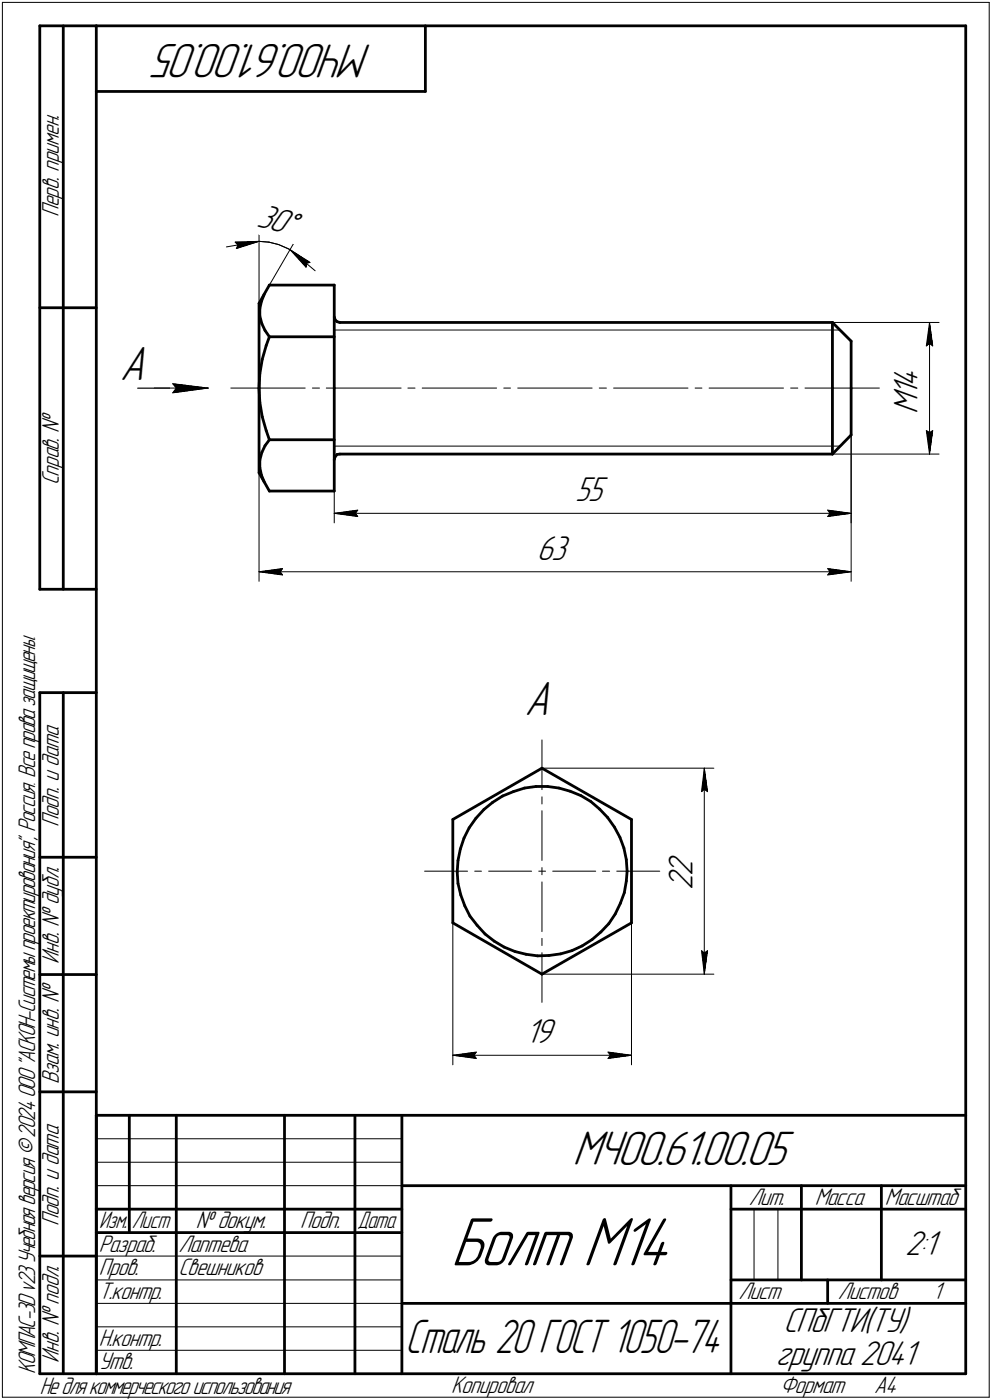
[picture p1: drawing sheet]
<svg xmlns="http://www.w3.org/2000/svg" width="211mm" height="298mm" viewBox="0 0 211 298" stroke-linecap="round" stroke-linejoin="round" font-family="sans-serif">
<g fill="none" stroke="#000" stroke-width=".21">
<path d="M.5 .5v297zM.5 .5h210zM210.5 .5v297zM48.2 52.6l6.9-1.2zM50 51.6l5.1-.2zM50 51.6l.6 .6zM50.3 52.9l4.8-1.5zM50.6 52.2l-.3 .7zM55.1 51.4l2.1 .2zM55.1 49.4v33.2zM57.2 51.6l2.1 .5zM59.3 52.1l1.9 .8z"/>
<path d="M61.2 52.9l.5 .3zM61.7 53.2l3.4 3.7zM61.7 53.2l4.3 2.7zM61.7 53.2l5.4 4.5zM62.7 51.4l-5.4 9.3zM65.2 56l-.1 .9zM65.2 56l.8-.1zM71.1 70.3h107.6zM177.1 68.7h22.7zM197.1 73.7l.7-.5zM197.8 68.7l.7 5zM197.8 73.2l.7 .5z"/>
<path d="M197.8 68.7l-.7 5zM197.8 68.7v28zM29.3 82.6h15zM36.7 83.7l7.6-1.1zM36.7 81.7l.8 .9zM36.7 81.7l7.6 .9zM37.5 82.6l-.8 1.1zM49.1 82.6h15.8zM55.1 82.6v41.2zM66.5 82.6h1.5zM69.4 82.6h15.9zM71.1 95h107.6z"/>
<path d="M86.8 82.6h1.5zM89.8 82.6h15.9zM107.2 82.6h1.4zM110.2 82.6h15.8zM127.5 82.6h1.5zM130.6 82.6h15.8zM147.9 82.6h1.5zM150.9 82.6h15.8zM168.2 82.6h1.6zM171.3 82.6h15.8zM177.1 96.7h22.7zM181.1 92.6v18.7z"/>
<path d="M181.1 82.6v41.2zM197.1 91.7l.7 5zM197.1 91.7l.7 .4zM197.8 92.1l.7-.4zM198.5 91.7l-.7 5zM71.1 104.6v6.7zM71.1 109.3l5-.7zM71.1 109.3l5 .7zM71.1 109.3h110zM75.6 109.3l.5 .7zM76.1 108.6l-.5 .7zM176.1 110l5-.7z"/>
<path d="M176.1 108.6l.5 .7zM176.1 108.6l5 .7zM176.6 109.3l-.5 .7zM55.1 121.8l5-.7zM55.1 121.8l5 .6zM55.1 121.8h126zM59.6 121.8l.5 .6zM60.1 121.1l-.5 .7zM176.1 122.4l5-.6zM176.1 121.1l.5 .7zM176.1 121.1l5 .7zM176.6 121.8l-.5 .6z"/>
<path d="M115.3 157.6v10.5zM115.3 172.6v10.6zM115.3 169.7v1.5zM115.3 163.6h36.6zM149.3 168.6l.6-.5zM149.9 163.6l.6 5zM149.9 168.1l.6 .5zM149.9 163.6l-.6 5zM149.9 163.6v43.8zM90.3 185.5h9.2zM96.4 185.5v41.2zM101 185.5h1.4z"/>
<path d="M104 185.5h9.1zM114.6 185.5h1.5zM115.3 199.8v1.5zM115.3 187.8v10.6zM115.3 184.7v1.6zM117.6 185.5h9.1zM128.2 185.5h1.5zM131.2 185.5h9.2zM134.4 185.5v41.2zM115.3 202.9v10.5zM115.3 207.4h36.6zM149.3 202.4l.6 5z"/>
<path d="M149.3 202.4l.6 .5zM149.9 202.9l.6-.5zM150.5 202.4l-.6 5zM96.4 224.7l4.9-.7zM96.4 224.7l4.9 .7zM96.4 224.7h38zM100.8 224.7l.5 .7zM101.3 224l-.5 .7zM129.4 225.4l5-.7zM129.4 224l.5 .7zM129.4 224l5 .7zM129.9 224.7l-.5 .7z"/>
<path d="M20.5 247.5h65zM20.5 252.5h65zM20.5 242.5h65zM160.4 257.5v15zM165.5 257.5v15zM20.5 267.5h65zM20.5 272.5h65zM20.5 277.5h65zM.5 297.5h210zM20.5 282.5h65zM20.5 287.5h65z"/>
</g>
<g fill="none" stroke="#000" stroke-width=".59">
<path d="M8.5 5.5v120zM8.5 5.5h12zM13.5 5.5v120zM20.5 5.5v287zM20.5 5.5h185zM20.5 19.5h70zM90.5 5.5v14zM205.5 5.5v287zM8.5 65.5h12zM55.1 64.6v18zM55.3 79.6l-.2 3zM55.3 65.7v1.6z"/>
<path d="M55.3 67.3l.4 1.6zM55.6 64.2l-.3 1.5zM55.7 68.9l.7 1.5zM55.8 76.5l-.5 3.1zM56.2 62.7l-.6 1.5zM56.4 70.4l.9 1.3zM56.6 73.6l-.8 2.9zM57.3 60.7l-2.2 3.9zM57.3 71.7l-.7 1.9zM57.3 60.7h13.8zM57.3 71.7h13.8zM71.1 60.7v21.9z"/>
<path d="M71.1 67.5l.2 .6zM71.3 68.1l.4 .4zM71.7 68.5l.6 .2zM72.3 68.7h104.8zM177.1 68.7l4 3.9zM177.1 68.7v13.9zM181.1 72.6v10zM55.1 82.6v18.1zM55.1 82.6l.2 3.1zM55.3 85.7l.5 3zM55.3 99.6l.3 1.6zM55.3 98v1.6z"/>
<path d="M55.7 96.4l-.4 1.6zM55.8 88.7l.8 3zM56.4 94.9l-.7 1.5zM56.6 91.7l.7 1.9zM57.3 93.6l-.9 1.3zM57.3 93.6h13.8zM71.1 82.6v22zM71.3 97.3l-.2 .6zM71.7 96.8l-.4 .5zM71.7 96.8l.6-.1zM72.3 96.7h104.8zM177.1 82.6v14.1z"/>
<path d="M181.1 92.6l-4 4.1zM181.1 82.6v10zM55.1 100.7l2.2 3.9zM55.6 101.2l.6 1.4zM57.3 104.6h13.8zM8.5 125.5h12zM8.5 147.5v145zM8.5 147.5h12zM13.5 147.5v145zM96.4 174.5l18.9-10.9zM96.4 174.5v22zM98.7 178.5l-.7 2.3z"/>
<path d="M99.8 176.3l-1.1 2.2zM101.3 174.2l-1.5 2.1zM103 172.4l1.8-1.5zM103 172.4l-1.7 1.8zM104.8 170.9l2.1-1.4zM106.9 169.5l2.3-.9zM109.2 168.6l2.4-.8zM111.6 167.8l2.4-.3zM114 167.5h2.5zM115.3 163.6l19.1 10.9zM116.5 167.5l2.5 .3zM119 167.8l2.3 .7z"/>
<path d="M121.3 168.5l2.3 .9zM123.6 169.4l2.1 1.3zM125.7 170.7l1.9 1.6zM127.6 172.3l1.7 1.8zM129.3 174.1l1.4 2zM130.7 176.1l1.2 2.2zM131.9 178.3l.9 2.3zM134.4 174.5v22zM8.5 182.5h12zM96.4 196.5l18.9 10.9zM97.3 185.7l.2 2.4zM97.5 183.2l-.2 2.5z"/>
<path d="M97.5 188.1l.5 2.5zM98 180.8l-.5 2.4zM98 190.6l.9 2.3zM98.9 192.9l1.1 2.2zM100 195.1l1.5 1.9zM101.5 197l1.7 1.9zM103.2 198.9l2 1.5zM129.5 196.7l-1.7 1.8zM130.9 194.6l-1.4 2.1zM132 192.4l-1.1 2.2zM132.8 180.6l.5 2.4zM132.8 190.1l-.8 2.3z"/>
<path d="M133.3 183l.1 2.5zM133.3 187.6l-.5 2.5zM133.4 185.5l-.1 2.1zM8.5 207.5h12zM105.2 200.4l2.1 1.3zM107.3 201.7l2.3 .9zM109.6 202.6l2.3 .6zM111.9 203.2l2.5 .3zM114.4 203.5h2.4zM115.3 207.4l19.1-10.9zM116.8 203.5l2.5-.4zM119.3 203.1l2.4-.7z"/>
<path d="M121.7 202.4l2.2-1zM123.9 201.4l2.1-1.3zM126 200.1l1.8-1.6zM8.5 232.5h12zM20.5 237.5h185zM20.5 237.5v55zM27.5 237.5v25zM37.5 237.5v55zM60.5 237.5v55zM75.5 237.5v55zM85.5 237.5v55zM20.5 257.5h65z"/>
<path d="M85.5 252.5h120zM155.5 252.5v40zM155.5 257.5h15zM170.5 252.5v20zM170.5 257.5h35zM187.5 252.5v20zM8.5 267.5h12zM20.5 262.5h65zM85.5 277.5h70zM155.5 277.5h50zM155.5 272.5h50zM176.1 272.5v5z"/>
<path d="M8.5 292.5h12zM20.5 292.5h185z"/>
</g>
<g fill="#fff" stroke="#fff" stroke-width=".21">
<path d="M25.5 74.3h7.2zM25.5 74.3h7.2zM25.5 74.4h7.2zM25.5 74.5h7.2zM25.5 74.6h7.2zM25.5 74.7h7.2zM25.5 74.8h7.2zM25.5 74.8h7.2zM25.5 74.9h7.2zM25.5 75h7.2zM25.5 75.1h7.2zM25.5 75.2h7.2zM25.5 75.3h7.2zM25.5 75.4h7.2zM25.5 75.4h7.2zM25.5 75.5h7.2zM25.5 75.6h7.2zM25.5 75.7h7.2zM25.5 75.8h7.2zM25.5 75.9h7.2zM25.5 75.9h7.2zM25.5 76h7.2zM25.5 76.1h7.2zM25.5 76.2h7.2zM25.5 76.3h7.2zM25.5 76.4h7.2zM25.5 76.5h7.2zM25.5 76.5h7.2zM25.5 76.6h7.2zM25.5 76.7h7.2zM25.5 76.8h7.2zM25.5 76.9h7.2zM25.5 77h7.2zM25.5 77h7.2zM25.5 77.1h7.2zM25.5 77.2h7.2zM25.5 77.3h7.2zM25.5 77.4h7.2zM25.5 77.5h7.2zM25.5 77.6h7.2zM25.5 77.6h7.2zM25.5 77.7h7.2zM25.5 77.8h7.2zM25.5 77.9h7.2zM25.5 78h7.2zM25.5 78.1h7.2zM25.5 78.1h7.2zM25.5 78.2h7.2zM25.5 78.3h7.2zM25.5 78.4h7.2zM25.5 78.5h7.2zM25.5 78.6h7.2zM25.5 78.7h7.2zM25.5 78.7h7.2zM25.5 78.8h7.2zM25.5 78.9h7.2zM25.5 79h7.2zM25.5 79.1h7.2zM25.5 79.2h7.2zM25.5 79.2h7.2zM25.5 79.3h7.2zM25.5 79.4h7.2zM25.5 79.5h7.2zM25.5 79.6h7.2zM25.5 79.7h7.2zM25.5 79.8h7.2zM25.5 79.8h7.2zM25.5 79.9h7.2zM25.5 80h7.2zM25.5 80.1h7.2zM25.5 80.2h7.2zM25.5 80.3h7.2zM25.5 80.3h7.2zM25.5 80.4h7.2zM25.5 80.5h7.2zM25.5 80.6h7.2zM25.5 80.7h7.2zM25.5 80.8h7.2zM25.5 80.9h7.2zM25.5 80.9h7.2zM25.5 81h7.2zM25.5 81.1h7.2zM25.5 81.2h7.2zM25.5 81.3h7.2zM25.5 81.4h7.2zM25.5 81.4h7.2zM25.5 81.5h7.2zM25.5 81.6h7.2zM25.5 81.7h7.2zM25.5 81.8h7.2zM25.5 81.9h7.2zM25.5 82h7.2zM25.5 82h7.2zM25.5 82.1h7.2zM25.5 82.2h7.2zM25.5 82.3h7.2zM25.5 82.4h7.2zM25.5 82.5h7.2zM25.5 82.5h7.2z"/>
<path d="M36.2 81.2h.7zM36.2 81.3h1.3zM36.2 81.4h2zM36.2 81.4h2.6zM36.2 81.5h3.2zM36.2 81.6h3.8zM36.2 81.7h4.4zM36.2 81.8h5.1zM36.2 81.9h5.7zM36.2 82h6.3zM36.2 82h6.6zM36.2 82.1h6.8zM36.2 82.2h7zM36.2 82.3h7.2zM36.2 82.4h7.5zM36.2 82.5h7.7zM36.2 82.5h7.9zM36.2 82.6h8.1zM36.2 82.7h7.9zM36.2 82.8h7.7zM36.2 82.9h7.5zM36.2 83h7.3zM36.2 83.1h7.1zM36.2 83.1h6.9zM36.2 83.2h6.7zM36.2 83.3h6.6zM36.2 83.4h6.3zM36.2 83.5h5.7zM36.2 83.6h5.1zM36.2 83.7h4.4zM36.2 83.7h3.8zM36.2 83.8h3.2zM36.2 83.9h2.6zM36.2 84h2zM36.2 84.1h1.3zM36.2 84.2h.7z"/>
<path d="M122.4 101.2h7.4zM122.4 101.3h7.4zM122.4 101.3h7.4zM122.4 101.4h7.4zM122.4 101.5h7.4zM122.4 101.6h7.4zM122.4 101.7h7.4zM122.4 101.8h7.4zM122.4 101.9h7.4zM122.4 101.9h7.4zM122.4 102h7.4zM122.4 102.1h7.4zM122.4 102.2h7.4zM122.4 102.3h7.4zM122.4 102.4h7.4zM122.4 102.4h7.4zM122.4 102.5h7.4zM122.4 102.6h7.4zM122.4 102.7h7.4zM122.4 102.8h7.4zM122.4 102.9h7.4zM122.4 103h7.4zM122.4 103h7.4zM122.4 103.1h7.4zM122.4 103.2h7.4zM122.4 103.3h7.4zM122.4 103.4h7.4zM122.4 103.5h7.4zM122.4 103.5h7.4zM122.4 103.6h7.4zM122.4 103.7h7.4zM122.4 103.8h7.4zM122.4 103.9h7.4zM122.4 104h7.4zM122.4 104.1h7.4zM122.4 104.1h7.4zM122.4 104.2h7.4zM122.4 104.3h7.4zM122.4 104.4h7.4zM122.4 104.5h7.4zM122.4 104.6h7.4zM122.4 104.6h7.4zM122.4 104.7h7.4zM122.4 104.8h7.4zM122.4 104.9h7.4zM122.4 105h7.4zM122.4 105.1h7.4zM122.4 105.2h7.4zM122.4 105.2h7.4zM122.4 105.3h7.4zM122.4 105.4h7.4zM122.4 105.5h7.4zM122.4 105.6h7.4zM122.4 105.7h7.4zM122.4 105.7h7.4zM122.4 105.8h7.4zM122.4 105.9h7.4zM122.4 106h7.4zM122.4 106.1h7.4zM122.4 106.2h7.4zM122.4 106.3h7.4zM122.4 106.3h7.4zM122.4 106.4h7.4zM122.4 106.5h7.4zM122.4 106.6h7.4zM122.4 106.7h7.4zM122.4 106.8h7.4zM122.4 106.8h7.4zM122.4 106.9h7.4zM122.4 107h7.4zM122.4 107.1h7.4zM122.4 107.2h7.4zM122.4 107.3h7.4zM122.4 107.4h7.4zM122.4 107.4h7.4zM122.4 107.5h7.4zM122.4 107.6h7.4zM122.4 107.7h7.4zM122.4 107.8h7.4zM122.4 107.9h7.4zM122.4 107.9h7.4zM122.4 108h7.4zM122.4 108.1h7.4zM122.4 108.2h7.4z"/>
<path d="M76 108.1h.6zM75.4 108.2h1.2zM74.8 108.3h1.8zM74.2 108.4h2.4zM73.6 108.5h3zM72.9 108.5h3.7zM72.7 108.6h3.9zM72.6 108.7h4zM72.3 108.8h4.3zM72.1 108.9h4.5zM72 109h4.6zM71.7 109.1h4.9zM71.5 109.1h5.1zM71.4 109.2h5.2zM71.1 109.3h5.5zM71.4 109.4h5.2zM71.5 109.5h5.1zM71.7 109.6h4.9zM72 109.6h4.6zM72.1 109.7h4.5zM72.3 109.8h4.3zM72.6 109.9h4zM72.7 110h3.9zM72.9 110.1h3.7zM73.7 110.2h2.9zM74.4 110.2h2.2zM75.2 110.3h1.4zM75.9 110.4h.7z"/>
<path d="M175.6 108.1h.7zM175.6 108.2h1.3zM175.6 108.3h1.9zM175.6 108.4h2.5zM175.6 108.5h3.1zM175.6 108.5h3.7zM175.6 108.6h4zM175.6 108.7h4.1zM175.6 108.8h4.3zM175.6 108.9h4.6zM175.6 109h4.7zM175.6 109.1h4.9zM175.6 109.1h5.2zM175.6 109.2h5.3zM175.6 109.3h5.5zM175.6 109.4h5.3zM175.6 109.5h5.2zM175.6 109.6h4.9zM175.6 109.6h4.7zM175.6 109.7h4.6zM175.6 109.8h4.3zM175.6 109.9h4.1zM175.6 110h4zM175.6 110.1h3.7zM175.6 110.2h3zM175.6 110.2h2.3zM175.6 110.3h1.5zM175.6 110.4h.8z"/>
<path d="M114.2 113.6h7.8zM114.2 113.7h7.8zM114.2 113.8h7.8zM114.2 113.9h7.8zM114.2 114h7.8zM114.2 114h7.8zM114.2 114.1h7.8zM114.2 114.2h7.8zM114.2 114.3h7.8zM114.2 114.4h7.8zM114.2 114.5h7.8zM114.2 114.6h7.8zM114.2 114.6h7.8zM114.2 114.7h7.8zM114.2 114.8h7.8zM114.2 114.9h7.8zM114.2 115h7.8zM114.2 115.1h7.8zM114.2 115.1h7.8zM114.2 115.2h7.8zM114.2 115.3h7.8zM114.2 115.4h7.8zM114.2 115.5h7.8zM114.2 115.6h7.8zM114.2 115.7h7.8zM114.2 115.7h7.8zM114.2 115.8h7.8zM114.2 115.9h7.8zM114.2 116h7.8zM114.2 116.1h7.8zM114.2 116.2h7.8zM114.2 116.2h7.8zM114.2 116.3h7.8zM114.2 116.4h7.8zM114.2 116.5h7.8zM114.2 116.6h7.8zM114.2 116.7h7.8zM114.2 116.8h7.8zM114.2 116.8h7.8zM114.2 116.9h7.8zM114.2 117h7.8zM114.2 117.1h7.8zM114.2 117.2h7.8zM114.2 117.3h7.8zM114.2 117.3h7.8zM114.2 117.4h7.8zM114.2 117.5h7.8zM114.2 117.6h7.8zM114.2 117.7h7.8zM114.2 117.8h7.8zM114.2 117.9h7.8zM114.2 117.9h7.8zM114.2 118h7.8zM114.2 118.1h7.8zM114.2 118.2h7.8zM114.2 118.3h7.8zM114.2 118.4h7.8zM114.2 118.4h7.8zM114.2 118.5h7.8zM114.2 118.6h7.8zM114.2 118.7h7.8zM114.2 118.8h7.8zM114.2 118.9h7.8zM114.2 119h7.8zM114.2 119h7.8zM114.2 119.1h7.8zM114.2 119.2h7.8zM114.2 119.3h7.8zM114.2 119.4h7.8zM114.2 119.5h7.8zM114.2 119.5h7.8zM114.2 119.6h7.8zM114.2 119.7h7.8zM114.2 119.8h7.8zM114.2 119.9h7.8zM114.2 120h7.8zM114.2 120.1h7.8zM114.2 120.1h7.8zM114.2 120.2h7.8zM114.2 120.3h7.8zM114.2 120.4h7.8zM114.2 120.5h7.8zM114.2 120.6h7.8zM114.2 120.6h7.8z"/>
<path d="M175.6 120.6h.8zM175.6 120.7h1.5zM175.6 120.8h2.3zM175.6 120.9h3zM175.6 121h3.7zM175.6 121.1h4zM175.6 121.2h4.1zM175.6 121.2h4.3zM175.6 121.3h4.6zM175.6 121.4h4.7zM175.6 121.5h4.9zM175.6 121.6h5.2zM175.6 121.7h5.3zM175.6 121.8h5.5zM175.6 121.8h5.3zM175.6 121.9h5.2zM175.6 122h4.9zM175.6 122.1h4.7zM175.6 122.2h4.6zM175.6 122.3h4.3zM175.6 122.3h4.1zM175.6 122.4h4zM175.6 122.5h3.7zM175.6 122.6h3.1zM175.6 122.7h2.5zM175.6 122.8h1.9zM175.6 122.9h1.3zM175.6 122.9h.7z"/>
<path d="M59.9 120.6h.7zM59.2 120.7h1.4zM58.4 120.8h2.2zM57.7 120.9h2.9zM56.9 121h3.7zM56.7 121.1h3.9zM56.6 121.2h4zM56.3 121.2h4.3zM56.1 121.3h4.5zM56 121.4h4.6zM55.7 121.5h4.9zM55.5 121.6h5.1zM55.4 121.7h5.2zM55.1 121.8h5.5zM55.4 121.8h5.2zM55.5 121.9h5.1zM55.7 122h4.9zM56 122.1h4.6zM56.1 122.2h4.5zM56.3 122.3h4.3zM56.6 122.3h4zM56.7 122.4h3.9zM56.9 122.5h3.7zM57.6 122.6h3zM58.2 122.7h2.4zM58.8 122.8h1.8zM59.4 122.9h1.2zM60 122.9h.6z"/>
<path d="M189.7 77.2h7.1zM189.7 77.3h7.1zM189.7 77.4h7.1zM189.7 77.5h7.1zM189.7 77.6h7.1zM189.7 77.6h7.1zM189.7 77.7h7.1zM189.7 77.8h7.1zM189.7 77.9h7.1zM189.7 78h7.1zM189.7 78.1h7.1zM189.7 78.1h7.1zM189.7 78.2h7.1zM189.7 78.3h7.1zM189.7 78.4h7.1zM189.7 78.5h7.1zM189.7 78.6h7.1zM189.7 78.7h7.1zM189.7 78.7h7.1zM189.7 78.8h7.1zM189.7 78.9h7.1zM189.7 79h7.1zM189.7 79.1h7.1zM189.7 79.2h7.1zM189.7 79.2h7.1zM189.7 79.3h7.1zM189.7 79.4h7.1zM189.7 79.5h7.1zM189.7 79.6h7.1zM189.7 79.7h7.1zM189.7 79.8h7.1zM189.7 79.8h7.1zM189.7 79.9h7.1zM189.7 80h7.1zM189.7 80.1h7.1zM189.7 80.2h7.1zM189.7 80.3h7.1zM189.7 80.3h7.1zM189.7 80.4h7.1zM189.7 80.5h7.1zM189.7 80.6h7.1zM189.7 80.7h7.1zM189.7 80.8h7.1zM189.7 80.9h7.1zM189.7 80.9h7.1zM189.7 81h7.1zM189.7 81.1h7.1zM189.7 81.2h7.1zM189.7 81.3h7.1zM189.7 81.4h7.1zM189.7 81.4h7.1zM189.7 81.5h7.1zM189.7 81.6h7.1zM189.7 81.7h7.1zM189.7 81.8h7.1zM189.7 81.9h7.1zM189.7 82h7.1zM189.7 82h7.1zM189.7 82.1h7.1zM189.7 82.2h7.1zM189.7 82.3h7.1zM189.7 82.4h7.1zM189.7 82.5h7.1zM189.7 82.5h7.1zM189.7 82.6h7.1zM189.7 82.7h7.1zM189.7 82.8h7.1zM189.7 82.9h7.1zM189.7 83h7.1zM189.7 83.1h7.1zM189.7 83.1h7.1zM189.7 83.2h7.1zM189.7 83.3h7.1zM189.7 83.4h7.1zM189.7 83.5h7.1zM189.7 83.6h7.1zM189.7 83.7h7.1zM189.7 83.7h7.1zM189.7 83.8h7.1zM189.7 83.9h7.1zM189.7 84h7.1zM189.7 84.1h7.1zM189.7 84.2h7.1zM189.7 84.2h7.1zM189.7 84.3h7.1zM189.7 84.4h7.1zM189.7 84.5h7.1zM189.7 84.6h7.1zM189.7 84.7h7.1zM189.7 84.8h7.1zM189.7 84.8h7.1zM189.7 84.9h7.1zM189.7 85h7.1zM189.7 85.1h7.1zM189.7 85.2h7.1zM189.7 85.3h7.1zM189.7 85.3h7.1zM189.7 85.4h7.1zM189.7 85.5h7.1zM189.7 85.6h7.1zM189.7 85.7h7.1zM189.7 85.8h7.1zM189.7 85.9h7.1zM189.7 85.9h7.1zM189.7 86h7.1zM189.7 86.1h7.1zM189.7 86.2h7.1zM189.7 86.3h7.1zM189.7 86.4h7.1zM189.7 86.4h7.1zM189.7 86.5h7.1zM189.7 86.6h7.1zM189.7 86.7h7.1zM189.7 86.8h7.1zM189.7 86.9h7.1zM189.7 87h7.1zM189.7 87h7.1zM189.7 87.1h7.1zM189.7 87.2h7.1zM189.7 87.3h7.1zM189.7 87.4h7.1zM189.7 87.5h7.1zM189.7 87.5h7.1zM189.7 87.6h7.1zM189.7 87.7h7.1zM189.7 87.8h7.1zM189.7 87.9h7.1zM189.7 88h7.1zM189.7 88.1h7.1z"/>
<path d="M197.7 68.9h.3zM197.7 69h.3zM197.6 69.1h.4zM197.6 69.2h.4zM197.5 69.3h.5zM197.5 69.3h.6zM197.5 69.4h.6zM197.4 69.5h.8zM197.4 69.6h.8zM197.4 69.7h.9zM197.4 69.8h.9zM197.3 69.8h1zM197.3 69.9h1.1zM197.3 70h1.1zM197.2 70.1h1.3zM197.2 70.2h1.3zM197.1 70.3h1.4zM197.1 70.4h1.4zM197 70.4h1.5zM197 70.5h1.6zM197 70.6h1.6zM197 70.7h1.6zM197 70.8h1.6zM197 70.9h1.6zM197 71h1.6zM197 71h1.6zM197 71.1h1.7zM196.9 71.2h1.8zM196.9 71.3h1.8zM196.9 71.4h1.8zM196.9 71.5h1.8zM196.9 71.5h1.8zM196.9 71.6h1.8zM196.9 71.7h1.9zM196.9 71.8h1.9zM196.9 71.9h1.9zM196.8 72h2zM196.8 72.1h2zM196.8 72.1h2zM196.8 72.2h2zM196.8 72.3h2zM196.8 72.4h2.1zM196.8 72.5h2.1zM196.8 72.6h2.1zM196.8 72.6h2.1zM196.8 72.7h2.1zM196.8 72.8h2.1zM196.8 72.9h2.1zM196.8 73h2.2zM196.8 73.1h2.2zM196.8 73.2h2.2zM196.8 73.2h2.2zM196.8 73.3h2.2zM196.8 73.4h2.2zM196.7 73.5h2.3zM196.7 73.6h2.4zM196.7 73.7h2.4zM196.7 73.7h2.4zM196.7 73.8h2.4zM196.7 73.9h2.4zM196.7 74h2.4zM196.7 74.1h2.4z"/>
<path d="M196.6 91.2h2.5zM196.7 91.3h2.4zM196.7 91.4h2.4zM196.7 91.4h2.4zM196.7 91.5h2.4zM196.7 91.6h2.4zM196.7 91.7h2.4zM196.7 91.8h2.4zM196.7 91.9h2.3zM196.8 91.9h2.2zM196.8 92h2.2zM196.8 92.1h2.2zM196.8 92.2h2.2zM196.8 92.3h2.2zM196.8 92.4h2.2zM196.8 92.5h2.1zM196.8 92.5h2.1zM196.8 92.6h2.1zM196.8 92.7h2.1zM196.8 92.8h2.1zM196.8 92.9h2.1zM196.8 93h2.1zM196.8 93h2zM196.8 93.1h2zM196.8 93.2h2zM196.8 93.3h2zM196.8 93.4h2zM196.9 93.5h1.9zM196.9 93.6h1.9zM196.9 93.6h1.9zM196.9 93.7h1.8zM196.9 93.8h1.8zM196.9 93.9h1.8zM196.9 94h1.8zM196.9 94.1h1.8zM196.9 94.1h1.8zM197 94.2h1.7zM197 94.3h1.6zM197 94.4h1.6zM197 94.5h1.6zM197 94.6h1.6zM197 94.7h1.6zM197 94.7h1.6zM197 94.8h1.6zM197 94.9h1.5zM197.1 95h1.4zM197.1 95.1h1.4zM197.2 95.2h1.3zM197.2 95.2h1.3zM197.3 95.3h1.1zM197.3 95.4h1.1zM197.3 95.5h1zM197.4 95.6h.9zM197.4 95.7h.9zM197.4 95.8h.8zM197.4 95.8h.8zM197.5 95.9h.6zM197.5 96h.6zM197.5 96.1h.5zM197.6 96.2h.4zM197.6 96.3h.4zM197.7 96.4h.3zM197.7 96.4h.3z"/>
<path d="M55.9 42.6h.3zM55.9 42.7h.7zM55.9 42.8h1zM55.8 42.8h1.4zM55.8 42.9h1.7zM55.8 43h2zM55.8 43.1h2.4zM55.7 43.2h2.8zM55.7 43.3h3.1zM55.7 43.3h3.4zM55.7 43.4h3.7zM55.6 43.5h4.2zM55.6 43.6h4.4zM55.6 43.7h4.8zM55.6 43.8h5.1zM55.5 43.9h5.5zM55.5 43.9h5.9zM55.5 44h6.1zM55.5 44.1h6.5zM55.5 44.2h6.8zM55.5 44.3h7.2zM55.5 44.4h7.4zM55.4 44.4h7.8zM55.4 44.5h8.2zM55.4 44.6h8.5zM55.4 44.7h8.8zM55.3 44.8h9.2zM55.3 44.9h9.6zM55.3 45h9.9zM55.3 45h10.1zM55.2 45.1h10.2zM55.2 45.2h10.2zM55.2 45.3h10.2zM55.2 45.4h10.2zM55.1 45.5h10.3zM55.1 45.6h10.3zM55.1 45.6h10.3zM55.1 45.7h10.2zM55 45.8h10.3zM55 45.9h10.3zM55 46h10.3zM54.9 46.1h10.3zM54.9 46.1h10.3zM54.9 46.2h10.3zM54.9 46.3h10.3zM54.9 46.4h10.2zM54.9 46.5h10.2zM54.9 46.6h10.2zM54.9 46.7h10.2zM54.8 46.7h10.2zM54.8 46.8h10.2zM54.8 46.9h10.2zM54.8 47h10.1zM54.7 47.1h10.2zM54.7 47.2h10.2zM54.7 47.2h10.2zM54.7 47.3h10.2zM54.6 47.4h10.3zM54.6 47.5h10.3zM54.6 47.6h10.3zM54.6 47.7h10.2zM54.5 47.8h10.3zM54.5 47.8h10.3zM54.5 47.9h10.3zM54.4 48h10.3zM54.4 48.1h10.3zM54.4 48.2h10.3zM54.4 48.3h10.3zM54.4 48.3h10.2zM54.4 48.4h10.2zM54.4 48.5h10.2zM54.4 48.6h10.1zM54.3 48.7h10.2zM54.3 48.8h10.2zM54.3 48.9h10.2zM54.3 48.9h10.1zM54.2 49h10.2zM54.2 49.1h10.2zM54.2 49.2h10.2zM54.2 49.3h10.1zM54.1 49.4h10.2zM54.1 49.4h10.2zM54.1 49.5h10.2zM54 49.6h10.3zM54.4 49.7h9.9zM54.7 49.8h9.6zM55 49.9h9.3zM55.4 50h8.8zM55.6 50h8.6zM56 50.1h8.2zM56.3 50.2h7.9zM56.6 50.3h7.5zM56.9 50.4h7.2zM57.2 50.5h6.9zM57.6 50.5h6.4zM57.9 50.6h6.1zM58.2 50.7h5.8zM58.5 50.8h5.5zM58.8 50.9h5.1zM59.2 51h4.7zM59.5 51.1h4.4zM59.8 51.1h4.1zM60.1 51.2h3.7zM60.5 51.3h3.3zM60.8 51.4h3zM61 51.5h2.8zM61.4 51.6h2.4zM61.7 51.6h2.1zM62.1 51.7h1.7zM62.3 51.8h1.5zM62.7 51.9h1zM63 52h.7zM63.3 52.1h.4z"/>
<path d="M51.3 51.1h2.3zM49.4 51.1h4.6zM49.5 51.2h4.9zM49.5 51.3h5.3zM49.5 51.4h5.6zM49.5 51.5h5.5zM49.6 51.6h5.3zM49.6 51.6h5.1zM49.6 51.7h5zM49.6 51.8h4.8zM49.6 51.9h4.7zM49.7 52h4.5zM49.7 52.1h4.3zM49.7 52.2h4.1zM49.7 52.2h4.1zM49.7 52.3h3.9zM49.8 52.4h3.6zM49.8 52.5h3.4zM49.8 52.6h3.1zM49.8 52.7h2.9zM49.8 52.7h2.6zM49.8 52.8h2.3zM49.8 52.9h2zM49.9 53h1.7zM49.9 53.1h1.4zM49.9 53.2h1.1zM49.9 53.3h.8zM49.9 53.3h.6zM49.9 53.4h.3z"/>
<path d="M61.8 53.3h.3zM61.8 53.3h.5zM61.9 53.4h.7zM61.9 53.5h.9zM62 53.6h1.1zM62 53.7h1.3zM62.1 53.8h1.5zM62.1 53.8h1.7zM62.1 53.9h1.8zM62.1 54h1.9zM62.2 54.1h2zM62.2 54.2h2.1zM62.3 54.3h2.1zM62.3 54.4h2.3zM62.4 54.4h2.3zM62.4 54.5h2.5zM62.5 54.6h2.5zM62.5 54.7h2.6zM62.6 54.8h2.7zM62.6 54.9h2.8zM62.7 54.9h2.8zM62.7 55h3zM62.8 55.1h3zM62.9 55.2h3.1zM63 55.3h3zM63.1 55.4h3.1zM63.2 55.5h3.2zM63.2 55.5h3.3zM63.3 55.6h3.3zM63.4 55.7h3.3zM63.4 55.8h3.3zM63.5 55.9h3.1zM63.6 56h2.9zM63.7 56h2.8zM63.8 56.1h2.6zM63.8 56.2h2.6zM63.9 56.3h2.4zM64 56.4h2.2zM64.1 56.5h2zM64.2 56.6h1.8zM64.3 56.6h1.7zM64.3 56.7h1.7zM64.3 56.8h1.6zM64.4 56.9h1.4zM64.5 57h1.2zM64.6 57.1h1zM64.7 57.1h.8zM64.8 57.2h.7zM64.9 57.3h.5zM64.9 57.4h.5zM65 57.5h.3z"/>
<path d="M111.6 144.4h7.5zM111.6 144.4h7.5zM111.6 144.5h7.5zM111.6 144.6h7.5zM111.6 144.7h7.5zM111.6 144.8h7.5zM111.6 144.9h7.5zM111.6 144.9h7.5zM111.6 145h7.5zM111.6 145.1h7.5zM111.6 145.2h7.5zM111.6 145.3h7.5zM111.6 145.4h7.5zM111.6 145.5h7.5zM111.6 145.5h7.5zM111.6 145.6h7.5zM111.6 145.7h7.5zM111.6 145.8h7.5zM111.6 145.9h7.5zM111.6 146h7.5zM111.6 146h7.5zM111.6 146.1h7.5zM111.6 146.2h7.5zM111.6 146.3h7.5zM111.6 146.4h7.5zM111.6 146.5h7.5zM111.6 146.6h7.5zM111.6 146.6h7.5zM111.6 146.7h7.5zM111.6 146.8h7.5zM111.6 146.9h7.5zM111.6 147h7.5zM111.6 147.1h7.5zM111.6 147.2h7.5zM111.6 147.2h7.5zM111.6 147.3h7.5zM111.6 147.4h7.5zM111.6 147.5h7.5zM111.6 147.6h7.5zM111.6 147.7h7.5zM111.6 147.7h7.5zM111.6 147.8h7.5zM111.6 147.9h7.5zM111.6 148h7.5zM111.6 148.1h7.5zM111.6 148.2h7.5zM111.6 148.3h7.5zM111.6 148.3h7.5zM111.6 148.4h7.5zM111.6 148.5h7.5zM111.6 148.6h7.5zM111.6 148.7h7.5zM111.6 148.8h7.5zM111.6 148.8h7.5zM111.6 148.9h7.5zM111.6 149h7.5zM111.6 149.1h7.5zM111.6 149.2h7.5zM111.6 149.3h7.5zM111.6 149.4h7.5zM111.6 149.4h7.5zM111.6 149.5h7.5zM111.6 149.6h7.5zM111.6 149.7h7.5zM111.6 149.8h7.5zM111.6 149.9h7.5zM111.6 149.9h7.5zM111.6 150h7.5zM111.6 150.1h7.5zM111.6 150.2h7.5zM111.6 150.3h7.5zM111.6 150.4h7.5zM111.6 150.5h7.5zM111.6 150.5h7.5zM111.6 150.6h7.5zM111.6 150.7h7.5zM111.6 150.8h7.5zM111.6 150.9h7.5zM111.6 151h7.5zM111.6 151h7.5zM111.6 151.1h7.5zM111.6 151.2h7.5zM111.6 151.3h7.5zM111.6 151.4h7.5zM111.6 151.5h7.5zM111.6 151.6h7.5zM111.6 151.6h7.5zM111.6 151.7h7.5zM111.6 151.8h7.5zM111.6 151.9h7.5zM111.6 152h7.5zM111.6 152.1h7.5zM111.6 152.1h7.5zM111.6 152.2h7.5zM111.6 152.3h7.5zM111.6 152.4h7.5zM111.6 152.5h7.5zM111.6 152.6h7.5zM111.6 152.7h7.5zM111.6 152.7h7.5zM111.6 152.8h7.5zM111.6 152.9h7.5zM111.6 153h7.5zM111.6 153.1h7.5zM111.6 153.2h7.5zM111.6 153.2h7.5zM111.6 153.3h7.5zM111.6 153.4h7.5zM111.6 153.5h7.5zM111.6 153.6h7.5zM111.6 153.7h7.5zM111.6 153.8h7.5zM111.6 153.8h7.5zM111.6 153.9h7.5zM111.6 154h7.5zM111.6 154.1h7.5zM111.6 154.2h7.5zM111.6 154.3h7.5z"/>
<path d="M111.8 216.6h7.1zM111.8 216.7h7.1zM111.8 216.7h7.1zM111.8 216.8h7.1zM111.8 216.9h7.1zM111.8 217h7.1zM111.8 217.1h7.1zM111.8 217.2h7.1zM111.8 217.3h7.1zM111.8 217.3h7.1zM111.8 217.4h7.1zM111.8 217.5h7.1zM111.8 217.6h7.1zM111.8 217.7h7.1zM111.8 217.8h7.1zM111.8 217.8h7.1zM111.8 217.9h7.1zM111.8 218h7.1zM111.8 218.1h7.1zM111.8 218.2h7.1zM111.8 218.3h7.1zM111.8 218.4h7.1zM111.8 218.4h7.1zM111.8 218.5h7.1zM111.8 218.6h7.1zM111.8 218.7h7.1zM111.8 218.8h7.1zM111.8 218.9h7.1zM111.8 218.9h7.1zM111.8 219h7.1zM111.8 219.1h7.1zM111.8 219.2h7.1zM111.8 219.3h7.1zM111.8 219.4h7.1zM111.8 219.5h7.1zM111.8 219.5h7.1zM111.8 219.6h7.1zM111.8 219.7h7.1zM111.8 219.8h7.1zM111.8 219.9h7.1zM111.8 220h7.1zM111.8 220h7.1zM111.8 220.1h7.1zM111.8 220.2h7.1zM111.8 220.3h7.1zM111.8 220.4h7.1zM111.8 220.5h7.1zM111.8 220.6h7.1zM111.8 220.6h7.1zM111.8 220.7h7.1zM111.8 220.8h7.1zM111.8 220.9h7.1zM111.8 221h7.1zM111.8 221.1h7.1zM111.8 221.1h7.1zM111.8 221.2h7.1zM111.8 221.3h7.1zM111.8 221.4h7.1zM111.8 221.5h7.1zM111.8 221.6h7.1zM111.8 221.7h7.1zM111.8 221.7h7.1zM111.8 221.8h7.1zM111.8 221.9h7.1zM111.8 222h7.1zM111.8 222.1h7.1zM111.8 222.2h7.1zM111.8 222.2h7.1zM111.8 222.3h7.1zM111.8 222.4h7.1zM111.8 222.5h7.1zM111.8 222.6h7.1zM111.8 222.7h7.1zM111.8 222.8h7.1zM111.8 222.8h7.1zM111.8 222.9h7.1zM111.8 223h7.1zM111.8 223.1h7.1zM111.8 223.2h7.1zM111.8 223.3h7.1zM111.8 223.4h7.1zM111.8 223.4h7.1zM111.8 223.5h7.1zM111.8 223.6h7.1z"/>
<path d="M101.2 223.6h.7zM100.4 223.7h1.5zM99.7 223.8h2.2zM98.9 223.9h3zM98.1 223.9h3.8zM98 224h3.9zM97.8 224.1h4.1zM97.5 224.2h4.4zM97.4 224.3h4.5zM97.2 224.4h4.7zM96.9 224.5h5zM96.8 224.5h5.1zM96.6 224.6h5.3zM96.4 224.7h5.5zM96.6 224.8h5.3zM96.8 224.9h5.1zM96.9 225h5zM97.2 225h4.7zM97.4 225.1h4.5zM97.5 225.2h4.4zM97.8 225.3h4.1zM98 225.4h3.9zM98.1 225.5h3.8zM98.8 225.6h3.1zM99.4 225.6h2.5zM100 225.7h1.9zM100.7 225.8h1.2zM101.3 225.9h.6z"/>
<path d="M128.9 223.6h.7zM128.9 223.7h1.5zM128.9 223.8h2.2zM128.9 223.9h3zM128.9 223.9h3.7zM128.9 224h3.9zM128.9 224.1h4.1zM128.9 224.2h4.3zM128.9 224.3h4.5zM128.9 224.4h4.7zM128.9 224.5h4.9zM128.9 224.5h5.1zM128.9 224.6h5.3zM128.9 224.7h5.5zM128.9 224.8h5.3zM128.9 224.9h5.1zM128.9 225h4.9zM128.9 225h4.7zM128.9 225.1h4.5zM128.9 225.2h4.3zM128.9 225.3h4.1zM128.9 225.4h3.9zM128.9 225.5h3.7zM128.9 225.6h3.1zM128.9 225.6h2.5zM128.9 225.7h1.8zM128.9 225.8h1.2zM128.9 225.9h.6z"/>
<path d="M141.7 181.4h7.2zM141.7 181.5h7.2zM141.7 181.6h7.2zM141.7 181.7h7.2zM141.7 181.8h7.2zM141.7 181.9h7.2zM141.7 181.9h7.2zM141.7 182h7.2zM141.7 182.1h7.2zM141.7 182.2h7.2zM141.7 182.3h7.2zM141.7 182.4h7.2zM141.7 182.5h7.2zM141.7 182.5h7.2zM141.7 182.6h7.2zM141.7 182.7h7.2zM141.7 182.8h7.2zM141.7 182.9h7.2zM141.7 183h7.2zM141.7 183h7.2zM141.7 183.1h7.2zM141.7 183.2h7.2zM141.7 183.3h7.2zM141.7 183.4h7.2zM141.7 183.5h7.2zM141.7 183.6h7.2zM141.7 183.6h7.2zM141.7 183.7h7.2zM141.7 183.8h7.2zM141.7 183.9h7.2zM141.7 184h7.2zM141.7 184.1h7.2zM141.7 184.1h7.2zM141.7 184.2h7.2zM141.7 184.3h7.2zM141.7 184.4h7.2zM141.7 184.5h7.2zM141.7 184.6h7.2zM141.7 184.7h7.2zM141.7 184.7h7.2zM141.7 184.8h7.2zM141.7 184.9h7.2zM141.7 185h7.2zM141.7 185.1h7.2zM141.7 185.2h7.2zM141.7 185.3h7.2zM141.7 185.3h7.2zM141.7 185.4h7.2zM141.7 185.5h7.2zM141.7 185.6h7.2zM141.7 185.7h7.2zM141.7 185.8h7.2zM141.7 185.8h7.2zM141.7 185.9h7.2zM141.7 186h7.2zM141.7 186.1h7.2zM141.7 186.2h7.2zM141.7 186.3h7.2zM141.7 186.4h7.2zM141.7 186.4h7.2zM141.7 186.5h7.2zM141.7 186.6h7.2zM141.7 186.7h7.2zM141.7 186.8h7.2zM141.7 186.9h7.2zM141.7 186.9h7.2zM141.7 187h7.2zM141.7 187.1h7.2zM141.7 187.2h7.2zM141.7 187.3h7.2zM141.7 187.4h7.2zM141.7 187.5h7.2zM141.7 187.5h7.2zM141.7 187.6h7.2zM141.7 187.7h7.2zM141.7 187.8h7.2zM141.7 187.9h7.2zM141.7 188h7.2zM141.7 188h7.2zM141.7 188.1h7.2zM141.7 188.2h7.2zM141.7 188.3h7.2zM141.7 188.4h7.2zM141.7 188.5h7.2zM141.7 188.6h7.2zM141.7 188.6h7.2zM141.7 188.7h7.2zM141.7 188.8h7.2zM141.7 188.9h7.2zM141.7 189h7.2zM141.7 189.1h7.2zM141.7 189.1h7.2zM141.7 189.2h7.2zM141.7 189.3h7.2zM141.7 189.4h7.2zM141.7 189.5h7.2z"/>
<path d="M149.8 163.8h.2zM149.8 163.9h.2zM149.8 164h.3zM149.7 164.1h.4zM149.7 164.2h.4zM149.6 164.3h.6zM149.6 164.3h.6zM149.6 164.4h.7zM149.5 164.5h.8zM149.5 164.6h.9zM149.5 164.7h.9zM149.4 164.8h1zM149.4 164.8h1.1zM149.4 164.9h1.1zM149.4 165h1.1zM149.4 165.1h1.1zM149.3 165.2h1.3zM149.3 165.3h1.3zM149.2 165.4h1.4zM149.2 165.4h1.5zM149.2 165.5h1.5zM149.2 165.6h1.5zM149.2 165.7h1.5zM149.2 165.8h1.5zM149.2 165.9h1.5zM149.2 165.9h1.5zM149.1 166h1.7zM149.1 166.1h1.7zM149.1 166.2h1.7zM149.1 166.3h1.7zM149.1 166.4h1.7zM149.1 166.5h1.7zM149.1 166.5h1.7zM149 166.6h1.9zM149 166.7h1.9zM149 166.8h1.9zM149 166.9h1.9zM149 167h1.9zM149 167h1.9zM149 167.1h1.9zM148.9 167.2h2zM148.9 167.3h2.1zM148.9 167.4h2.1zM148.9 167.5h2.1zM148.9 167.6h2.1zM148.9 167.6h2.1zM148.9 167.7h2.1zM148.9 167.8h2.1zM148.8 167.9h2.2zM148.8 168h2.2zM148.8 168.1h2.2zM148.8 168.1h2.2zM148.8 168.2h2.2zM148.8 168.3h2.2zM148.8 168.4h2.2zM148.8 168.5h2.3zM148.8 168.6h2.3zM148.8 168.7h2.3zM148.8 168.7h2.3zM148.8 168.8h2.3zM148.8 168.9h2.3zM148.8 169h2.3z"/>
<path d="M148.7 201.9h2.4zM148.8 202h2.3zM148.8 202.1h2.3zM148.8 202.2h2.3zM148.8 202.3h2.3zM148.8 202.4h2.3zM148.8 202.4h2.3zM148.8 202.5h2.3zM148.8 202.6h2.2zM148.8 202.7h2.2zM148.8 202.8h2.2zM148.8 202.9h2.2zM148.8 202.9h2.2zM148.8 203h2.2zM148.8 203.1h2.2zM148.9 203.2h2.1zM148.9 203.3h2.1zM148.9 203.4h2.1zM148.9 203.5h2.1zM148.9 203.5h2.1zM148.9 203.6h2.1zM148.9 203.7h2.1zM148.9 203.8h2zM149 203.9h1.9zM149 204h1.9zM149 204h1.9zM149 204.1h1.9zM149 204.2h1.9zM149 204.3h1.9zM149 204.4h1.9zM149.1 204.5h1.7zM149.1 204.6h1.7zM149.1 204.6h1.7zM149.1 204.7h1.7zM149.1 204.8h1.7zM149.1 204.9h1.7zM149.1 205h1.7zM149.2 205.1h1.5zM149.2 205.1h1.5zM149.2 205.2h1.5zM149.2 205.3h1.5zM149.2 205.4h1.5zM149.2 205.5h1.5zM149.2 205.6h1.5zM149.2 205.7h1.4zM149.3 205.7h1.3zM149.3 205.8h1.3zM149.4 205.9h1.1zM149.4 206h1.1zM149.4 206.1h1.1zM149.4 206.2h1.1zM149.4 206.2h1zM149.5 206.3h.9zM149.5 206.4h.9zM149.5 206.5h.8zM149.6 206.6h.7zM149.6 206.7h.6zM149.6 206.8h.6zM149.7 206.8h.4zM149.7 206.9h.4zM149.8 207h.3zM149.8 207.1h.2zM149.8 207.2h.2z"/>
</g>
<g fill="#000" stroke="#000" stroke-width=".21">
<path d="M52.6 51.5h2.1zM50 51.6h4.2zM50.1 51.6h3.6zM50.2 51.7h3zM50.3 51.8h2.4zM50.4 51.9h1.8zM50.5 52h1.1zM50.5 52.1h.6z"/>
<path d="M54.7 51.5h.2zM54.2 51.6h.4zM53.7 51.6h.7zM53.2 51.7h.9zM52.7 51.8h1.1zM52.2 51.9h1.3zM51.6 52h1.7zM51.1 52.1h1.9zM50.6 52.2h2.1zM50.6 52.2h1.9zM50.6 52.3h1.6zM50.5 52.4h1.4zM50.5 52.5h1.1zM50.5 52.6h.9zM50.5 52.7h.6zM50.4 52.7h.5zM50.4 52.8h.2z"/>
<path d="M62.1 53.6h.2zM62.2 53.7h.2zM62.3 53.8h.2zM62.4 53.8h.2zM62.5 53.9h.2zM62.6 54h.2zM62.6 54.1h.3zM62.7 54.2h.3zM62.7 54.3h.4zM62.8 54.4h.4zM62.9 54.4h.4zM63 54.5h.4zM63.1 54.6h.4zM63.2 54.7h.4zM63.2 54.8h.5zM63.3 54.9h.5zM63.4 54.9h.5zM63.4 55h.6zM63.5 55.1h.6zM63.6 55.2h.6zM63.7 55.3h.6zM63.8 55.4h.6zM63.8 55.5h.7zM63.9 55.5h.7zM64 55.6h.7zM64.1 55.7h.8zM64.2 55.8h.7zM64.3 55.9h.7zM64.3 56h.8zM64.3 56h.9zM64.4 56.1h.8zM64.5 56.2h.7zM64.6 56.3h.6zM64.7 56.4h.5zM64.8 56.5h.4zM64.9 56.6h.3zM64.9 56.6h.3zM65 56.7h.2z"/>
<path d="M62.1 53.5h.2zM62.4 53.7h.2zM62.5 53.8h.2zM62.6 53.8h.2zM62.7 53.9h.3zM62.8 54h.3zM62.9 54.1h.3zM63 54.2h.3zM63.1 54.3h.4zM63.2 54.4h.4zM63.3 54.4h.5zM63.4 54.5h.4zM63.5 54.6h.5zM63.6 54.7h.6zM63.7 54.8h.6zM63.8 54.9h.6zM63.9 54.9h.6zM64 55h.7zM64.1 55.1h.7zM64.2 55.2h.7zM64.3 55.3h.8zM64.4 55.4h.8zM64.5 55.5h.9zM64.6 55.5h.8zM64.7 55.6h.9zM64.9 55.7h.8zM64.9 55.8h1zM65 55.9h1zM65.1 56h.5z"/>
<path d="M197.6 69.9h.2zM197.6 70h.2zM197.6 70.1h.2zM197.6 70.2h.2zM197.6 70.3h.2zM197.6 70.4h.2zM197.6 70.4h.2zM197.6 70.5h.2zM197.5 70.6h.3zM197.5 70.7h.3zM197.5 70.8h.3zM197.5 70.9h.3zM197.5 71h.3zM197.5 71h.3zM197.5 71.1h.3zM197.4 71.2h.4zM197.4 71.3h.4zM197.4 71.4h.4zM197.4 71.5h.4zM197.4 71.5h.4zM197.4 71.6h.4zM197.4 71.7h.4zM197.4 71.8h.4zM197.4 71.9h.4zM197.4 72h.4zM197.4 72.1h.4zM197.4 72.1h.4zM197.4 72.2h.4zM197.4 72.3h.4zM197.4 72.4h.4zM197.3 72.5h.5zM197.3 72.6h.5zM197.3 72.6h.5zM197.3 72.7h.5zM197.3 72.8h.5zM197.3 72.9h.5zM197.3 73h.5zM197.2 73.1h.6zM197.2 73.2h.6zM197.2 73.2h.5zM197.2 73.3h.4zM197.2 73.4h.2zM197.2 73.5h.2z"/>
<path d="M197.8 69.3h.2zM197.8 69.4h.2zM197.8 69.5h.2zM197.8 69.6h.2zM197.8 69.7h.2zM197.8 69.8h.2zM197.8 69.8h.2zM197.8 69.9h.2zM197.8 70h.2zM197.8 70.1h.2zM197.8 70.2h.2zM197.8 70.3h.2zM197.8 70.4h.2zM197.8 70.4h.2zM197.8 70.5h.2zM197.8 70.6h.3zM197.8 70.7h.3zM197.8 70.8h.3zM197.8 70.9h.3zM197.8 71h.3zM197.8 71h.3zM197.8 71.1h.3zM197.8 71.2h.4zM197.8 71.3h.4zM197.8 71.4h.4zM197.8 71.5h.4zM197.8 71.5h.4zM197.8 71.6h.4zM197.8 71.7h.4zM197.8 71.8h.5zM197.8 71.9h.5zM197.8 72h.5zM197.8 72.1h.5zM197.8 72.1h.5zM197.8 72.2h.5zM197.8 72.3h.5zM197.8 72.4h.5zM197.8 72.5h.6zM197.8 72.6h.6zM197.8 72.6h.6zM197.8 72.7h.6zM197.8 72.8h.6zM197.8 72.9h.6zM197.8 73h.6zM197.8 73.1h.7zM197.8 73.2h.7zM198 73.2h.5zM198 73.3h.5zM198.1 73.4h.4zM198.3 73.5h.2z"/>
<path d="M36.8 81.8h.7zM36.9 81.9h1.3zM37 82h1.9zM37.1 82h2.4zM37.2 82.1h3zM37.2 82.2h3.7zM37.3 82.3h4.3zM37.3 82.4h4.9zM37.4 82.5h5.5zM37.5 82.5h6.1z"/>
<path d="M37.5 82.6h6.8zM37.5 82.7h6.2zM37.4 82.8h5.7zM37.3 82.9h5.1zM37.3 83h4.5zM37.3 83.1h3.8zM37.2 83.1h3.4zM37.1 83.2h2.9zM37 83.3h2.3zM37 83.4h1.7zM36.9 83.5h1.1zM36.8 83.6h.6z"/>
<path d="M197.2 91.9h.2zM197.2 91.9h.3zM197.2 92h.5zM197.2 92.1h.6zM197.2 92.2h.6zM197.2 92.3h.6zM197.3 92.4h.5zM197.3 92.5h.5zM197.3 92.5h.5zM197.3 92.6h.5zM197.3 92.7h.5zM197.3 92.8h.5zM197.3 92.9h.5zM197.4 93h.4zM197.4 93h.4zM197.4 93.1h.4zM197.4 93.2h.4zM197.4 93.3h.4zM197.4 93.4h.4zM197.4 93.5h.4zM197.4 93.6h.4zM197.4 93.6h.4zM197.4 93.7h.4zM197.4 93.8h.4zM197.4 93.9h.4zM197.4 94h.4zM197.4 94.1h.4zM197.4 94.1h.4zM197.5 94.2h.3zM197.5 94.3h.3zM197.5 94.4h.3zM197.5 94.5h.3zM197.5 94.6h.3zM197.5 94.7h.3zM197.5 94.7h.3zM197.6 94.8h.2zM197.6 94.9h.2zM197.6 95h.2zM197.6 95.1h.2zM197.6 95.2h.2zM197.6 95.2h.2zM197.6 95.3h.2zM197.6 95.4h.2z"/>
<path d="M198.2 91.9h.3zM198.1 91.9h.4zM198 92h.5zM197.8 92.1h.7zM197.8 92.2h.7zM197.8 92.3h.7zM197.8 92.4h.6zM197.8 92.5h.6zM197.8 92.5h.6zM197.8 92.6h.6zM197.8 92.7h.6zM197.8 92.8h.6zM197.8 92.9h.6zM197.8 93h.5zM197.8 93h.5zM197.8 93.1h.5zM197.8 93.2h.5zM197.8 93.3h.5zM197.8 93.4h.5zM197.8 93.5h.5zM197.8 93.6h.5zM197.8 93.6h.4zM197.8 93.7h.4zM197.8 93.8h.4zM197.8 93.9h.4zM197.8 94h.4zM197.8 94.1h.4zM197.8 94.1h.4zM197.8 94.2h.3zM197.8 94.3h.3zM197.8 94.4h.3zM197.8 94.5h.3zM197.8 94.6h.3zM197.8 94.7h.3zM197.8 94.7h.3zM197.8 94.8h.2zM197.8 94.9h.2zM197.8 95h.2zM197.8 95.1h.2zM197.8 95.2h.2zM197.8 95.2h.2zM197.8 95.3h.2zM197.8 95.4h.2zM197.8 95.5h.2zM197.8 95.6h.2zM197.8 95.7h.2zM197.8 95.8h.2zM197.8 95.8h.2zM197.8 95.9h.2zM197.8 96h.2z"/>
<path d="M71.1 109.3h4.5zM71.8 109.4h3.9zM72.4 109.5h3.4zM73.1 109.6h2.8zM73.7 109.6h2.2zM74.3 109.7h1.6zM74.9 109.8h1.1zM75.5 109.9h.6z"/>
<path d="M75.5 108.7h.6zM74.9 108.8h1.1zM74.3 108.9h1.6zM73.7 109h2.2zM73.1 109.1h2.8zM72.4 109.1h3.4zM71.8 109.2h3.9z"/>
<path d="M176.2 108.7h.6zM176.3 108.8h1.1zM176.4 108.9h1.7zM176.4 109h2.2zM176.4 109.1h2.8zM176.5 109.1h3.4zM176.6 109.2h3.9z"/>
<path d="M176.6 109.3h4.5zM176.6 109.4h3.9zM176.5 109.5h3.4zM176.4 109.6h2.8zM176.4 109.6h2.2zM176.4 109.7h1.7zM176.3 109.8h1.1zM176.2 109.9h.6z"/>
<path d="M55.1 121.8h4.5zM55.8 121.8h3.9zM56.4 121.9h3.4zM57.1 122h2.8zM57.7 122.1h2.2zM58.3 122.2h1.6zM58.9 122.3h1.1zM59.5 122.3h.6z"/>
<path d="M59.5 121.2h.6zM58.9 121.2h1.1zM58.3 121.3h1.6zM57.7 121.4h2.2zM57.1 121.5h2.8zM56.4 121.6h3.4zM55.8 121.7h3.9z"/>
<path d="M176.2 121.2h.6zM176.3 121.2h1.1zM176.4 121.3h1.7zM176.4 121.4h2.2zM176.4 121.5h2.8zM176.5 121.6h3.4zM176.6 121.7h3.9z"/>
<path d="M176.6 121.8h4.5zM176.6 121.8h3.9zM176.5 121.9h3.4zM176.4 122h2.8zM176.4 122.1h2.2zM176.4 122.2h1.7zM176.3 122.3h1.1zM176.2 122.3h.6z"/>
<path d="M149.7 165h.2zM149.7 165.1h.2zM149.7 165.2h.2zM149.7 165.3h.2zM149.7 165.4h.2zM149.7 165.4h.2zM149.7 165.5h.2zM149.7 165.6h.2zM149.7 165.7h.2zM149.6 165.8h.3zM149.6 165.9h.3zM149.6 165.9h.3zM149.6 166h.3zM149.6 166.1h.3zM149.6 166.2h.3zM149.6 166.3h.3zM149.6 166.4h.3zM149.5 166.5h.4zM149.5 166.5h.4zM149.5 166.6h.4zM149.5 166.7h.4zM149.5 166.8h.4zM149.5 166.9h.4zM149.5 167h.4zM149.5 167h.4zM149.5 167.1h.4zM149.4 167.2h.5zM149.4 167.3h.5zM149.4 167.4h.5zM149.4 167.5h.5zM149.4 167.6h.5zM149.4 167.6h.5zM149.4 167.7h.5zM149.4 167.8h.5zM149.4 167.9h.5zM149.4 168h.5zM149.4 168.1h.5zM149.4 168.1h.4zM149.4 168.2h.3zM149.4 168.3h.2zM149.4 168.4h.1z"/>
<path d="M149.9 164.3h.1zM149.9 164.3h.1zM149.9 164.4h.1zM149.9 164.5h.1zM149.9 164.6h.1zM149.9 164.7h.1zM149.9 164.8h.1zM149.9 164.8h.2zM149.9 164.9h.2zM149.9 165h.2zM149.9 165.1h.2zM149.9 165.2h.2zM149.9 165.3h.2zM149.9 165.4h.2zM149.9 165.4h.2zM149.9 165.5h.3zM149.9 165.6h.3zM149.9 165.7h.3zM149.9 165.8h.3zM149.9 165.9h.3zM149.9 165.9h.3zM149.9 166h.3zM149.9 166.1h.4zM149.9 166.2h.4zM149.9 166.3h.4zM149.9 166.4h.4zM149.9 166.5h.4zM149.9 166.5h.4zM149.9 166.6h.4zM149.9 166.7h.5zM149.9 166.8h.5zM149.9 166.9h.5zM149.9 167h.5zM149.9 167h.5zM149.9 167.1h.5zM149.9 167.2h.5zM149.9 167.3h.5zM149.9 167.4h.6zM149.9 167.5h.6zM149.9 167.6h.6zM149.9 167.6h.6zM149.9 167.7h.6zM149.9 167.8h.6zM149.9 167.9h.6zM149.9 168h.6zM149.9 168.1h.6zM150 168.1h.5zM150.1 168.2h.4zM150.2 168.3h.3zM150.4 168.4h.1z"/>
<path d="M149.4 202.6h.1zM149.4 202.7h.2zM149.4 202.8h.3zM149.4 202.9h.4zM149.4 202.9h.5zM149.4 203h.5zM149.4 203.1h.5zM149.4 203.2h.5zM149.4 203.3h.5zM149.4 203.4h.5zM149.4 203.5h.5zM149.4 203.5h.5zM149.4 203.6h.5zM149.4 203.7h.5zM149.4 203.8h.5zM149.5 203.9h.4zM149.5 204h.4zM149.5 204h.4zM149.5 204.1h.4zM149.5 204.2h.4zM149.5 204.3h.4zM149.5 204.4h.4zM149.5 204.5h.4zM149.5 204.6h.4zM149.6 204.6h.3zM149.6 204.7h.3zM149.6 204.8h.3zM149.6 204.9h.3zM149.6 205h.3zM149.6 205.1h.3zM149.6 205.1h.3zM149.6 205.2h.3zM149.7 205.3h.2zM149.7 205.4h.2zM149.7 205.5h.2zM149.7 205.6h.2zM149.7 205.7h.2zM149.7 205.7h.2zM149.7 205.8h.2zM149.7 205.9h.2zM149.7 206h.2z"/>
<path d="M150.4 202.6h.1zM150.2 202.7h.3zM150.1 202.8h.4zM150 202.9h.5zM149.9 202.9h.6zM149.9 203h.6zM149.9 203.1h.6zM149.9 203.2h.6zM149.9 203.3h.6zM149.9 203.4h.6zM149.9 203.5h.6zM149.9 203.5h.6zM149.9 203.6h.6zM149.9 203.7h.5zM149.9 203.8h.5zM149.9 203.9h.5zM149.9 204h.5zM149.9 204h.5zM149.9 204.1h.5zM149.9 204.2h.5zM149.9 204.3h.5zM149.9 204.4h.4zM149.9 204.5h.4zM149.9 204.6h.4zM149.9 204.6h.4zM149.9 204.7h.4zM149.9 204.8h.4zM149.9 204.9h.4zM149.9 205h.3zM149.9 205.1h.3zM149.9 205.1h.3zM149.9 205.2h.3zM149.9 205.3h.3zM149.9 205.4h.3zM149.9 205.5h.3zM149.9 205.6h.2zM149.9 205.7h.2zM149.9 205.7h.2zM149.9 205.8h.2zM149.9 205.9h.2zM149.9 206h.2zM149.9 206.1h.2zM149.9 206.2h.2zM149.9 206.2h.1zM149.9 206.3h.1zM149.9 206.4h.1zM149.9 206.5h.1zM149.9 206.6h.1zM149.9 206.7h.1zM149.9 206.8h.1z"/>
<path d="M96.4 224.7h4.4zM97 224.8h3.9zM97.6 224.9h3.4zM98.3 225h2.8zM98.9 225h2.2zM99.5 225.1h1.7zM100.2 225.2h1.1zM100.8 225.3h.5z"/>
<path d="M100.8 224.1h.5zM100.2 224.2h1.1zM99.5 224.3h1.7zM98.9 224.4h2.2zM98.3 224.5h2.8zM97.6 224.5h3.4zM97 224.6h3.9z"/>
<path d="M129.5 224.1h.5zM129.5 224.2h1.1zM129.6 224.3h1.7zM129.6 224.4h2.3zM129.7 224.5h2.8zM129.8 224.5h3.4zM129.9 224.6h3.9z"/>
<path d="M129.9 224.7h4.5zM129.9 224.8h3.9zM129.8 224.9h3.4zM129.7 225h2.8zM129.6 225h2.3zM129.6 225.1h1.7zM129.5 225.2h1.1zM129.5 225.3h.5z"/>
</g>
<text font-size="15.6" x="95.9" y="269.4">Болт М14</text>
<g font-size="10.9">
<text x="79.2" y="9.4" transform="rotate(-180 79.2 9.4)">МЧ00.61.00.05</text>
<text x="25.5" y="80.8">А</text>
<text x="111.6" y="152.2">А</text>
<text x="121.8" y="248.1">МЧ00.61.00.05</text>
</g>
<text font-size="10.7" x="86.2" y="288.1">Сталь 20 ГОСТ 1050-74</text>
<g font-size="7.8">
<text x="54.4" y="48.1" transform="rotate(15 54.4 48.1)">30Å</text>
<text x="195.3" y="82.4" transform="rotate(-90 195.3 82.4)">4</text>
<text x="195.3" y="88.1" transform="rotate(-90 195.3 88.1)">M</text>
<text x="195.3" y="84.4" transform="rotate(-90 195.3 84.4)">1</text>
<text x="122.4" y="106.8">55</text>
<text x="114.2" y="119.2">63</text>
<text x="147.4" y="189.6" transform="rotate(-90 147.4 189.6)">2</text>
<text x="147.4" y="186.5" transform="rotate(-90 147.4 186.5)">2</text>
<text x="111.8" y="222.2">19</text>
<text x="192.6" y="267.2">2:1</text>
<text x="166.7" y="283.7">СПбГТИ(ТУ)</text>
<text x="165.1" y="290.7">группа 2041</text>
</g>
<g font-size="5.4">
<text x="12.6" y="46.3" transform="rotate(-90 12.6 46.3)">Перв. примен.</text>
<text x="12.6" y="103.4" transform="rotate(-90 12.6 103.4)">Справ. !</text>
<text x="12.6" y="176.1" transform="rotate(-90 12.6 176.1)">Подп. и дата</text>
<text x="12.6" y="205.2" transform="rotate(-90 12.6 205.2)">Инв. ! дубл.</text>
<text x="12.6" y="230.9" transform="rotate(-90 12.6 230.9)">Взам. инв. !</text>
<text x="159.3" y="256.6">Лит.</text>
<text x="173.4" y="256.6">Масса</text>
<text x="188.3" y="256.6">Масштаб</text>
<text x="12.6" y="261.1" transform="rotate(-90 12.6 261.1)">Подп. и дата</text>
<text x="41.6" y="261.6">! докум.</text>
<text x="63.9" y="261.6">Подп.</text>
<text x="21" y="266.6">Разраб.</text>
<text x="38" y="266.6">Лаптева</text>
<text x="21" y="271.6">Пров.</text>
<text x="38" y="271.6">Свешников</text>
<text x="21" y="276.6">Т.контр.</text>
<text x="157.1" y="276.6">Лист</text>
<text x="178.3" y="276.6">Листов</text>
<text x="198.5" y="276.6">1</text>
<text x="21" y="286.6">Н.контр.</text>
<text x="7.5" y="292.5" transform="rotate(-90 7.5 292.5)">КОМПАС-3Dv23Учебнаяверсия©2024ООО&quot;АСКОН-Системыпроектирования&quot;, Россия. Всеправазащищены.</text>
<text x="12.6" y="290.2" transform="rotate(-90 12.6 290.2)">Инв. ! подл.</text>
<text x="21" y="291.6">Утв.</text>
<text x="8.5" y="296.7">Недлякоммерческогоиспользования</text>
<text x="96" y="296.6">Копировал</text>
<text x="166" y="296.6">Формат</text>
<text x="186" y="296.6">A4</text>
</g>
<g font-size="5.3">
<text x="21.1" y="261.6">Изм.</text>
<text x="28.1" y="261.6">Лист</text>
<text x="76.1" y="261.6">Дата</text>
</g>
</svg>
